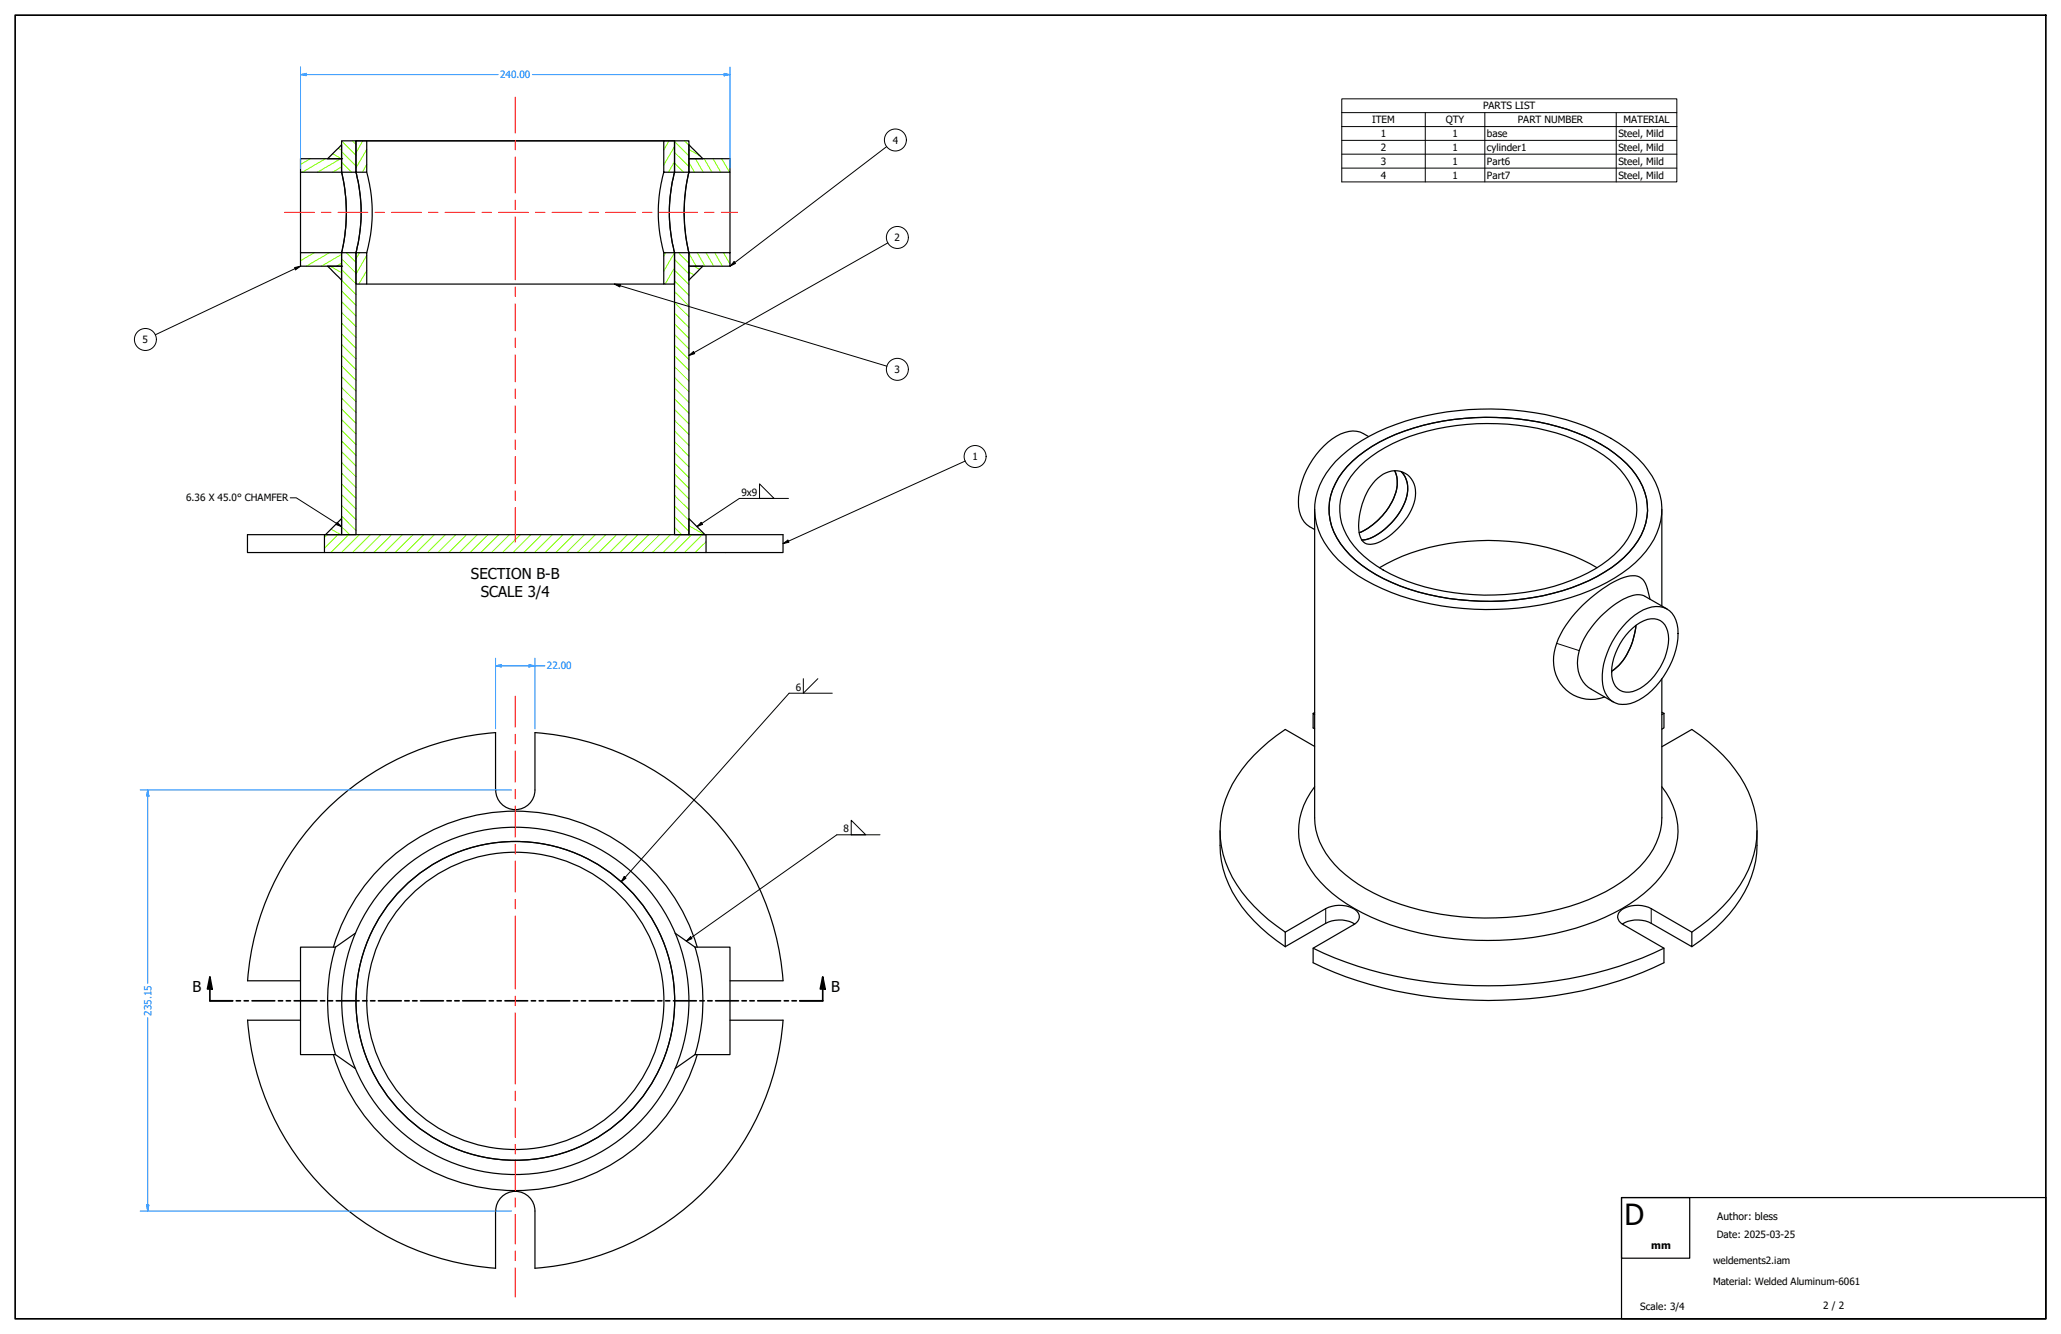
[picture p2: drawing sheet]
<svg xmlns="http://www.w3.org/2000/svg" width="864mm" height="559mm" viewBox="0 0 864 559" stroke-linecap="round" stroke-linejoin="round" font-family="sans-serif">
<!-- layer: Hatch (ANSI) -->
<g fill="none" stroke="#80ff00" stroke-width=".42">
<path d="M143.1 59l6.1 6M147.6 59l1.6 1.5M152 59l-2.8 5M280.4 59l-2.3 3.8M282.6 59.3l6.1 6M286.8 59l1.9 1.8M130 66.5l-4.1 2.4M136.4 66.5l-9.7 5.6M139.4 64.4l3.6 2.1M141.7 62.1l1.4 .8M142.7 66.5l-9.7 5.6M143.1 68l4.2 4.1"/>
<path d="M143.1 63.5l6.1 6M143.1 69.9l-3.7 2.2M153.7 62.5l-4.5 7.9M153.7 68.9l-1.9 3.2M282.6 68.3l3.8 3.8M282.6 63.8l6.1 6M282.6 61.3l-4.5 7.9M282.6 67.7l-2.5 4.4M288.7 68.1l2.3 4M288.7 66.2l.4 .3M288.7 62.6l4.6 2.7M291.4 66.5l3.2 5.6"/>
<path d="M295.1 66.5l3.2 5.6M298.8 66.5l3.2 5.6M302.4 66.5l3.3 5.6M131.7 105.9l-5.8 3.3M138 105.9l-9.7 5.6M138.4 111.5l4.7 2.7M143.1 117.4l6.1 6M143.1 112.9l6.1 6M143.1 108.4l6.1 6M143.1 110.2l-2.1 1.3M143.1 106.6l-8.4 4.9M145.1 105.9l4.1 4"/>
<path d="M150.6 105.9l-1.4 2.6M153.7 107l-4.5 7.8M153.7 113.3l-3.3 5.7M279 105.9l-.9 1.4M282.6 117.7l6.1 6M282.6 113.2l6.1 6M282.6 108.7l6.1 6M282.6 105.9l-4.5 7.7M282.6 112.1l-3.9 6.9M282.6 118.5l-.2 .5M284.3 105.9l4.4 4.3M288.7 106.1l3 5.4"/>
<path d="M288.7 113.9l2.1 1.3M290.8 111.5l2.4 1.3M292.2 105.9l3.2 5.6M295.8 105.9l3.3 5.6M299.5 105.9l3.2 5.6M303.1 105.9l2.8 4.7M143.1 139.8l6.1 6.1M143.1 135.3l6.1 6.1M143.1 130.9l6.1 5.9M143.1 126.4l6.1 5.9M143.1 121.9l6.1 6M282.6 135.6l6.1 6.1"/>
<path d="M282.6 131.2l6.1 6M282.6 126.7l6.1 6M282.6 122.2l6.1 6M143.1 157.8l6.1 6M143.1 153.3l6.1 6M143.1 148.8l6.1 6M143.1 144.3l6.1 6M282.6 158.1l6.1 6M282.6 153.6l6.1 6M282.6 149.1l6.1 6M282.6 144.7l6.1 5.9M282.6 140.1l6.1 6"/>
<path d="M143.1 175.8l6.1 5.9M143.1 171.3l6.1 6M143.1 166.8l6.1 6M143.1 162.3l6.1 6M282.6 176.1l6.1 6M282.6 171.6l6.1 5.9M282.6 167.1l6.1 6M282.6 162.6l6.1 6M143.1 198.2l6.1 6M143.1 193.7l6.1 6M143.1 189.2l6.1 6M143.1 184.7l6.1 6.1"/>
<path d="M143.1 180.3l6.1 5.9M282.6 198.5l6.1 6M282.6 194l6.1 6M282.6 189.5l6.1 6M282.6 185l6.1 6.1M282.6 180.5l6.1 6.1M141 219.3l2.1 1.2M143.1 216.2l6.1 6M143.1 211.7l6.1 6M143.1 207.2l6.1 6M143.1 202.7l6.1 6M282.6 216.5l6.1 6"/>
<path d="M282.6 212l6.1 6M282.6 207.5l6.1 6M282.6 203l6.1 6M137.2 224l-1.2 1.2M138.7 221.7l4 2.3M141.7 224l-5.7 5.7M143.1 220.7l3.4 3.3M146.1 224l-7.5 7.5M150.6 224l-7.5 7.5M155.1 224l-7.5 7.5M159.6 224l-7.5 7.5M164.1 224l-7.5 7.5"/>
<path d="M168.6 224l-7.5 7.5M173.1 224l-7.6 7.5M177.5 224l-7.4 7.5M182.1 224l-7.5 7.5M186.6 224l-7.5 7.5M191 224l-7.5 7.5M195.5 224l-7.5 7.5M200 224l-7.5 7.5M204.5 224l-7.5 7.5M209 224l-7.5 7.5M213.5 224l-7.5 7.5M218 224l-7.5 7.5"/>
<path d="M222.4 224l-7.5 7.5M226.9 224l-7.4 7.5M231.5 224l-7.5 7.5M235.9 224l-7.5 7.5M240.4 224l-7.5 7.5M244.9 224l-7.5 7.5M249.4 224l-7.5 7.5M253.9 224l-7.5 7.5M258.4 224l-7.5 7.5M262.9 224l-7.5 7.5M267.3 224l-7.5 7.5M271.8 224l-7.4 7.5"/>
<path d="M276.4 224l-7.5 7.5M280.9 224l-7.6 7.5M282.6 221l3.1 3M285.3 224l-7.5 7.5M288.7 223.9l.1 .1M288.7 220.2l6.4 3.8M289.8 224l-7.5 7.5M294.3 224l-7.5 7.5M295.8 231.5h.1M295.8 226.9l-4.5 4.6"/>
</g>
<!-- layer: Visible (ANSI) -->
<g fill="none" stroke="#000" stroke-width=".51">
<path d="M143.1 59h6.1v13.1h-6.1zM149.2 59h4.5v13.1h-4.5zM149.2 59h133.4M278.1 59h4.5v13.1h-4.5zM282.6 59h6.1v13.1h-6.1zM125.9 66.5h17.2v5.6h-17.2zM125.9 72.1v33.8M141 62.7l2.1-2.1v5.9h-5.8zM143.1 72.1a71 71 0 0 1 0 33.8M149.2 72.1a66.9 66.9 0 0 1 0 33.8M153.7 72.1a63.3 63.3 0 0 1 0 33.8M278.1 72.1a63.3 63.3 0 0 0 0 33.8"/>
<path d="M282.6 72.1a66.9 66.9 0 0 0 0 33.8M288.7 72.1a71 71 0 0 0 0 33.8M288.7 66.5h17.2v5.6h-17.2zM288.7 60.6l5.8 5.9h-5.8zM305.9 72.1v33.8M125.9 105.9h17.2v5.6h-17.2zM137.3 111.5h5.8v5.8zM143.1 105.9h6.1v118.1h-6.1zM149.2 105.9h4.5v13.1h-4.5zM153.7 119h124.4M278.1 105.9h4.5v13.1h-4.5zM282.6 105.9h6.1v118.1h-6.1z"/>
<path d="M288.7 105.9h17.2v5.6h-17.2zM288.7 111.5h5.8l-5.8 5.8zM559.6 193.3a71.5 71.5 0 0 1 33.5-18.1 118.3 118.3 0 0 1 74.9 4.9 53.8 53.8 0 0 1 24.3 19.4 26.2 26.2 0 0 1-2.6 31.4 65.1 65.1 0 0 1-31.4 19.4 118.2 118.2 0 0 1-79.1-3.7 50.6 50.6 0 0 1-25.7-21.9 26 26 0 0 1 4.1-29zM564.5 195.4a65.2 65.2 0 0 1 32-17.3 108.9 108.9 0 0 1 67.6 4.6 51.7 51.7 0 0 1 21.4 16.2 23.9 23.9 0 0 1-.9 30.1 54.5 54.5 0 0 1-26 17.2 108.4 108.4 0 0 1-75.5-2.2 45 45 0 0 1-24.2-21.1 23.9 23.9 0 0 1 3.7-25.2zM569.8 195.3a64.9 64.9 0 0 1 32.2-15.7 100.1 100.1 0 0 1 60.8 5.8 42.1 42.1 0 0 1 20.8 18.4 22.4 22.4 0 0 1-3.2 24.3 52.8 52.8 0 0 1-25.5 16.3 101 101 0 0 1-68.9-2.4 45.1 45.1 0 0 1-21.8-18 22.4 22.4 0 0 1 3.6-26.5zM573.5 182.9a11.1 11.1 0 0 0-13.6-.1 34.6 34.6 0 0 0-15.8 29.5 10.8 10.8 0 0 0 6.8 9.5M584.4 197.2a15.4 15.4 0 0 1-2.4 15.1 28.8 28.8 0 0 1-12.5 10.8M587.1 197.5a12.5 12.5 0 0 1 .7 14.8 26.6 26.6 0 0 1-15.9 13.8l-1.3 .1a18.5 18.5 0 0 0 11.7-6.4 23.4 23.4 0 0 0 7.6-15.5l-.3-2.2-.7-2.1zM288.7 217.2l6.7 6.8h-6.7zM550.9 213.4v129.2a31.7 31.7 0 0 0 12.9 23.8 85.9 85.9 0 0 0 44.5 17.2 113.9 113.9 0 0 0 64.5-10.1 49.7 49.7 0 0 0 19.9-17.8 27.9 27.9 0 0 0 3.6-13.1v-58.2M576.3 201.3a10.4 10.4 0 0 1 12.5-3 10 10 0 0 1 3.7 12.4 29.3 29.3 0 0 1-16.2 17 4.6 4.6 0 0 1-6.6-3.8 29.2 29.2 0 0 1 6.6-22.6zM696.3 213.4v40.5"/>
<path d="M136 224h159.8v7.5h-159.8zM136 224h-32.3v7.5h32.3M136.4 224l6.7-6.8v6.8zM295.8 224h32.3v7.5h-32.3M578 237.8a89.5 89.5 0 0 1 49.9-11.3 86.7 86.7 0 0 1 41.3 11.3M691.4 251a20.6 20.6 0 0 0-2.4-7.5 6 6 0 0 0-7.2-2 52.4 52.4 0 0 0-23.2 17 28.6 28.6 0 0 0-7.5 20.3 15.7 15.7 0 0 0 21.2 13.2M698.5 255.1l-9.2-5.3a8.4 8.4 0 0 0-8 .7 39.8 39.8 0 0 0-19.6 22 13.7 13.7 0 0 0 5.1 16.2l9.2 5.4M681.5 260.8a17.7 17.7 0 0 1 14-6.7 9.1 9.1 0 0 1 7.6 9.2 34.3 34.3 0 0 1-16.3 29.9 10.1 10.1 0 0 1-12.4-.4 14 14 0 0 1-2.8-12.3 36.5 36.5 0 0 1 9.9-19.7zM682.7 264.5a12.7 12.7 0 0 1 11.8-5 7 7 0 0 1 4.6 6.4 25.2 25.2 0 0 1-13.4 23.2 6.8 6.8 0 0 1-10.3-5.9 25.7 25.7 0 0 1 7.3-18.7zM685.5 262a27.4 27.4 0 0 1-9.2 18.5l-1 .7M550.9 299.2l-.7-.4v6.1l.7 .4M550.9 298.5l-.7 .3"/>
<path d="M696.3 298.4l.9 .4M697.2 298.8v6.1l-.9 .5M697.2 298.8l-.9 .5M207.6 306.9v24M207.7 306.9a112.5 112.5 0 0 0-104 103.9h22.2M550.9 312.7l-12.4-7.1a61.5 61.5 0 0 0-25 29.3 40.5 40.5 0 0 0 6.9 38.8 75.8 75.8 0 0 0 18.1 16.8M696.3 312.8l12.6-7.2a64.9 64.9 0 0 1 23.7 26.1 39.9 39.9 0 0 1-5.6 42 73.9 73.9 0 0 1-18.1 16.8M207.7 330.9a8.2 8.2 0 0 0 8.2 8.3 8.2 8.2 0 0 0 8.3-8.3v-24a112.5 112.5 0 0 1 103.9 103.9h-22.2M550.9 329.6a28.9 28.9 0 0 0 .3 37.4 68.4 68.4 0 0 0 31.2 20.3 130.9 130.9 0 0 0 86.1-1.3 62.3 62.3 0 0 0 29.3-21.4 28.4 28.4 0 0 0-1.5-35M511.2 348a44.8 44.8 0 0 0 5.2 25.6 67.6 67.6 0 0 0 22.1 23M736.2 348a46.6 46.6 0 0 1-14.2 37.8 83.8 83.8 0 0 1-13.1 10.8M140.6 396.7h-14.7v45.1h14.7"/>
<path d="M140.6 396.7a78.3 78.3 0 0 0 0 45.1M148.9 390.9l-8.3 5.8M282.9 390.9l8.3 5.8M291.2 396.7h14.7v45.1h-14.7M291.2 396.7a78.3 78.3 0 0 1 0 45.1M292.2 396.8a79.5 79.5 0 0 0-76.3-57 79.5 79.5 0 0 0-76.2 57M550.2 397.2a173.7 173.7 0 0 0 90.6 15 160.1 160.1 0 0 0 56.4-15M567.7 387.1a12.4 12.4 0 0 0-12.2-.3l-17 9.8M679.8 387.1a12.3 12.3 0 0 1 12.1-.3l17 9.8v-6.1l-17-9.9a12.1 12.1 0 0 0-13 1.1 3.3 3.3 0 0 0 1.3 5.6l17 9.9v6.1a168.1 168.1 0 0 1-79.2 15.7 164.5 164.5 0 0 1-67.8-15.7v-6.1l17-9.9a3.6 3.6 0 0 0 2.4-3.7 3.6 3.6 0 0 0-3-3.2 12.8 12.8 0 0 0-11.1 .2l-17 9.9v6.1M103.7 427.4h22.2M103.7 427.3a112.5 112.5 0 0 0 104 104M305.9 427.4h22.2"/>
<path d="M328.1 427.3a112.5 112.5 0 0 1-103.9 104M139.7 441.7a79.5 79.5 0 0 0 76.2 57 79.5 79.5 0 0 0 76.3-56.9M140.6 441.8l8.3 5.8M291.2 441.8l-8.3 5.8M207.6 507.3v24M207.7 507.3a8.2 8.2 0 0 1 8.2-8.3 8.2 8.2 0 0 1 8.3 8.3M224.2 507.3v24"/>
<circle cx="215.9" cy="419.3" r="66.8"/>
<circle cx="215.9" cy="419.3" r="72.7"/>
<circle cx="215.9" cy="419.3" r="62.3"/>
</g>
<!-- layer: Visible Narrow (ANSI) -->
<path d="M652.3 269.5l9.4 3M555.5 380.6v6.2M691.9 380.6v6.2" fill="none" stroke="#000" stroke-width=".42"/>
<!-- layer: Visible (ANSI) -->
<g fill="#000">
<circle cx="143.1" cy="66.5" r=".25"/>
<circle cx="143.1" cy="111.5" r=".25"/>
</g>
<!-- layer: Section Line (ANSI) -->
<g fill="none" stroke="#000" stroke-width=".7">
<path d="M87.9 409.3l1 5h-2zM87.9 409.3v9.9h9.6M99 419.2h1.8M102.3 419.2h1.8M105.6 419.2h9.5M116.6 419.2h1.8M120 419.2h1.7M123.3 419.2h9.5M134.3 419.2h1.8M137.6 419.2h1.8M140.9 419.2h9.6M152 419.2h1.8"/>
<path d="M155.3 419.2h1.8M158.6 419.2h9.5M169.6 419.2h1.8M172.9 419.2h1.9M176.2 419.2h9.6M187.3 419.2h1.8M190.6 419.2h1.8M193.9 419.2h9.6M205 419.2h1.8M208.3 419.2h1.8M211.6 419.2h9.5M222.6 419.2h1.8"/>
<path d="M225.9 419.2h1.8M229.2 419.2h9.6M240.3 419.2h1.8M243.6 419.2h1.8M246.9 419.2h9.5M257.9 419.2h1.8M261.2 419.2h1.8M264.5 419.2h9.6M275.6 419.2h1.8M278.9 419.2h1.8M282.2 419.2h9.6M293.2 419.2h1.9"/>
<path d="M296.5 419.2h1.9M299.8 419.2h9.6M310.9 419.2h1.8M314.2 419.2h1.8M317.5 419.2h9.6M328.6 419.2h1.8M331.9 419.2h1.8M344.7 409.3l1.1 5h-2.1zM344.7 409.3v9.9h-9.5"/>
</g>
<path d="M87.9 409.3l1 5h-2zM344.7 409.3l1.1 5h-2.1z" fill="#000"/>
<!-- layer: Symbol (ANSI) -->
<path d="M562.2 47.2v-5.8h140.4v5.8M562.2 47.2h140.4v5.8M562.2 47.2v29h140.4v-23.2M562.2 53h140.4M562.2 58.8h140.4M597.2 47.2v29M622.2 47.2v29M677.2 47.2v29M562.2 64.6h140.4M562.2 70.4h140.4" fill="none" stroke="#000" stroke-width=".42"/>
<!-- layer: Border (ANSI) -->
<path d="M6.3 6.4h850.9v546h-850.9z" fill="none" stroke="#000" stroke-width=".7"/>
<!-- layer: Title (ANSI) -->
<path d="M679.4 501.6h28.6v25.4h-28.6zM679.4 501.6h177.8v50.8h-177.8z" fill="none" stroke="#000" stroke-width=".51"/>
<!-- layer: Centerline (ANSI) -->
<g fill="none" stroke="#f00" stroke-width=".42">
<path d="M215.9 40.7v15.1M215.9 58.8v3.9M215.9 65.8v15M119.3 89h12.4M134.7 89h4M141.7 89h12.4M157.1 89h4M164.1 89h12.4M179.5 89h4M186.5 89h12.4M201.9 89h4M208.9 89h12.5"/>
<path d="M215.9 83.8v4M215.9 90.8v26.4M224.3 89h4M231.3 89h12.5M246.8 89h4M253.8 89h12.5M269.2 89h4M276.2 89h16.1M295.3 89h4M302.3 89h6.8M215.9 120.2v4M215.9 127.2v11.4"/>
<path d="M215.9 141.6v3.9M215.9 148.6v11.4M215.9 162.9v4M215.9 169.9v11.4M215.9 184.3v4M215.9 191.3v11.3M215.9 205.6v4M215.9 212.6v14.5"/>
</g>
<!-- layer: Dimension (ANSI) -->
<path d="M125.9 31.2h2.5" fill="none" stroke="#0080ff" stroke-width=".42"/>
<path d="M125.9 31.2l2.5-.5v1.1z" fill="#0080ff"/>
<path d="M125.9 31.2l2.5-.5v1.1zM303.4 31.2h2.5" fill="none" stroke="#0080ff" stroke-width=".42"/>
<path d="M303.4 30.7l2.5 .5-2.5 .6z" fill="#0080ff"/>
<path d="M125.9 28.1v42.4M128.4 31.2h80.3M223.1 31.2h80.3M303.4 30.7l2.5 .5-2.5 .6zM305.9 28.1v42.4M221.7 278.9h2.5" fill="none" stroke="#0080ff" stroke-width=".42"/>
<!-- layer: Symbol (ANSI) -->
<path d="M121.6 208.5h2.5l19 12.1M141.3 218.8l1.8 1.8-2.3-.9z" fill="none" stroke="#000" stroke-width=".42"/>
<path d="M141.3 218.8l1.8 1.8-2.3-.9z" fill="#000"/>
<!-- layer: Dimension (ANSI) -->
<path d="M221.7 278.4l2.5 .5-2.5 .5z" fill="#0080ff"/>
<path d="M207.6 278.9h2.5M221.7 278.4l2.5 .5-2.5 .5z" fill="none" stroke="#0080ff" stroke-width=".42"/>
<path d="M207.6 278.9l2.5-.5v1z" fill="#0080ff"/>
<path d="M207.6 278.9l2.5-.5v1zM207.6 275.7v29.6M210.1 278.9h11.6M224.2 278.9h4.1M224.2 275.7v29.6M61.9 330.9v2.5" fill="none" stroke="#0080ff" stroke-width=".42"/>
<path d="M61.9 330.9l.5 2.5h-1z" fill="#0080ff"/>
<path d="M61.9 330.9l.5 2.5h-1zM61.9 504.8v2.5" fill="none" stroke="#0080ff" stroke-width=".42"/>
<path d="M61.4 504.8h1l-.5 2.5z" fill="#0080ff"/>
<path d="M58.7 330.9h155.6M61.9 333.4v78.5M61.9 426.3v78.5M58.7 507.3h155.6M61.4 504.8h1l-.5 2.5z" fill="none" stroke="#0080ff" stroke-width=".42"/>
<!-- layer: Centerline (ANSI) -->
<g fill="none" stroke="#f00" stroke-width=".42">
<path d="M215.9 291.6v13M215.9 307.6v4M215.9 314.6v13.1M215.9 330.6v4M215.9 337.6v13.1M215.9 353.7v4M215.9 360.7v13M215.9 376.7v4M215.9 383.7v30.6M215.9 417.3v4M215.9 424.2v29.9M215.9 457.1v4"/>
<path d="M215.9 464.1v12.3M215.9 479.4v4M215.9 486.4v12.3M215.9 501.7v4M215.9 508.7v12.4M215.9 524.1v4M215.9 531.1v12.3"/>
</g>
<!-- layer: Symbol (ANSI) -->
<g fill="none" stroke="#000" stroke-width=".42">
<path d="M371.5 61.4l-65.6 50.1M123.4 112.1l2.5-.6-2.1 1.5zM125.9 111.5l-60.9 28.8M257.4 119l2.6 .3-.3 .9zM257.4 119l114.3 34.4M307.6 109.6l.6 .8-2.3 1.1zM372 101.7l-83.3 47.2M288.7 148.9l1.9-1.6 .5 .8zM404.5 193.1l-76.4 34.6M318.3 202.7l6.1 6.1h-6.1zM330.4 208.8h-20.6l-17.8 11.8M292 220.6l1.8-1.8 .6 .8z"/>
<path d="M328.1 227.7l2-1.4 .5 .8zM336.6 284.3v6.1l6.1-6.1M348.7 290.4h-18.1l-70.3 79M356.7 343.6l6.1 6.1h-6.1zM368.7 349.7h-18.1l-63 44.5M261.6 367.2l.7 .7-2 1.5zM289.4 392.4l.5 .8-2.3 1z"/>
<circle cx="375.2" cy="58.6" r="4.6"/>
<circle cx="376" cy="99.5" r="4.6"/>
<circle cx="60.9" cy="142.2" r="4.6"/>
<circle cx="376" cy="154.7" r="4.6"/>
<circle cx="408.6" cy="191.2" r="4.6"/>
</g>
<path d="M123.4 112.1l2.5-.6-2.1 1.5zM257.4 119l2.6 .3-.3 .9zM307.6 109.6l.6 .8-2.3 1.1zM288.7 148.9l1.9-1.6 .5 .8zM292 220.6l1.8-1.8 .6 .8zM328.1 227.7l2-1.4 .5 .8zM261.6 367.2l.7 .7-2 1.5zM289.4 392.4l.5 .8-2.3 1z" fill="#000"/>
<text font-size="12.2" x="680.7" y="513">D</text>
<g font-size="6.3">
<text x="197.4" y="242.6">SECTION B-B</text>
<text x="201.4" y="250.2">SCALE 3/4</text>
<text x="80.7" y="415.7">B</text>
<text x="348.2" y="415.7">B</text>
</g>
<g font-size="4.3">
<text x="719.6" y="510.9">Author: bless</text>
<text x="691.9" y="523.3">mm</text>
</g>
<g font-size="4.2" fill="#0080ff">
<text x="209.5" y="32.8">240.00</text>
<text x="229.2" y="280.4">22.00</text>
<text x="63.4" y="425.4" transform="rotate(-90 63.4 425.4)">235.15</text>
</g>
<g font-size="4.2">
<text x="621.4" y="45.8">PARTS LIST</text>
<text x="574.9" y="51.6">ITEM</text>
<text x="605.8" y="51.6">QTY</text>
<text x="636" y="51.6">PART NUMBER</text>
<text x="680.3" y="51.6">MATERIAL</text>
<text x="578.5" y="57.4">1</text>
<text x="608.6" y="57.4">1</text>
<text x="623.1" y="57.5">base</text>
<text x="678.1" y="57.5">Steel, Mild</text>
<text x="374.1" y="60.1">4</text>
<text x="578.5" y="63.2">2</text>
<text x="608.6" y="63.2">1</text>
<text x="623.1" y="63.3">cylinder1</text>
<text x="678.1" y="63.3">Steel, Mild</text>
<text x="578.5" y="69.1">3</text>
<text x="608.6" y="69">1</text>
<text x="623.1" y="69.1">Part6</text>
<text x="678.1" y="69.1">Steel, Mild</text>
<text x="578.5" y="74.9">4</text>
<text x="608.6" y="74.9">1</text>
<text x="623.1" y="74.9">Part7</text>
<text x="678.1" y="74.9">Steel, Mild</text>
<text x="374.8" y="101">2</text>
<text x="59.8" y="143.8">5</text>
<text x="374.8" y="156.3">3</text>
<text x="407.5" y="192.7">1</text>
<text x="310.7" y="207.8">9x9</text>
<text x="78" y="210.1">6.36 X 45.0° CHAMFER</text>
<text x="333.4" y="289.4">6</text>
<text x="353.4" y="348.7">8</text>
<text x="719.4" y="518.5">Date: 2025-03-25</text>
<text x="717.8" y="529.3">weldements2.iam</text>
<text x="717.8" y="538.2">Material: Welded Aluminum-6061</text>
<text x="687.3" y="548.6">Scale: 3/4</text>
<text x="764" y="548.3">2 / 2</text>
</g>
</svg>
